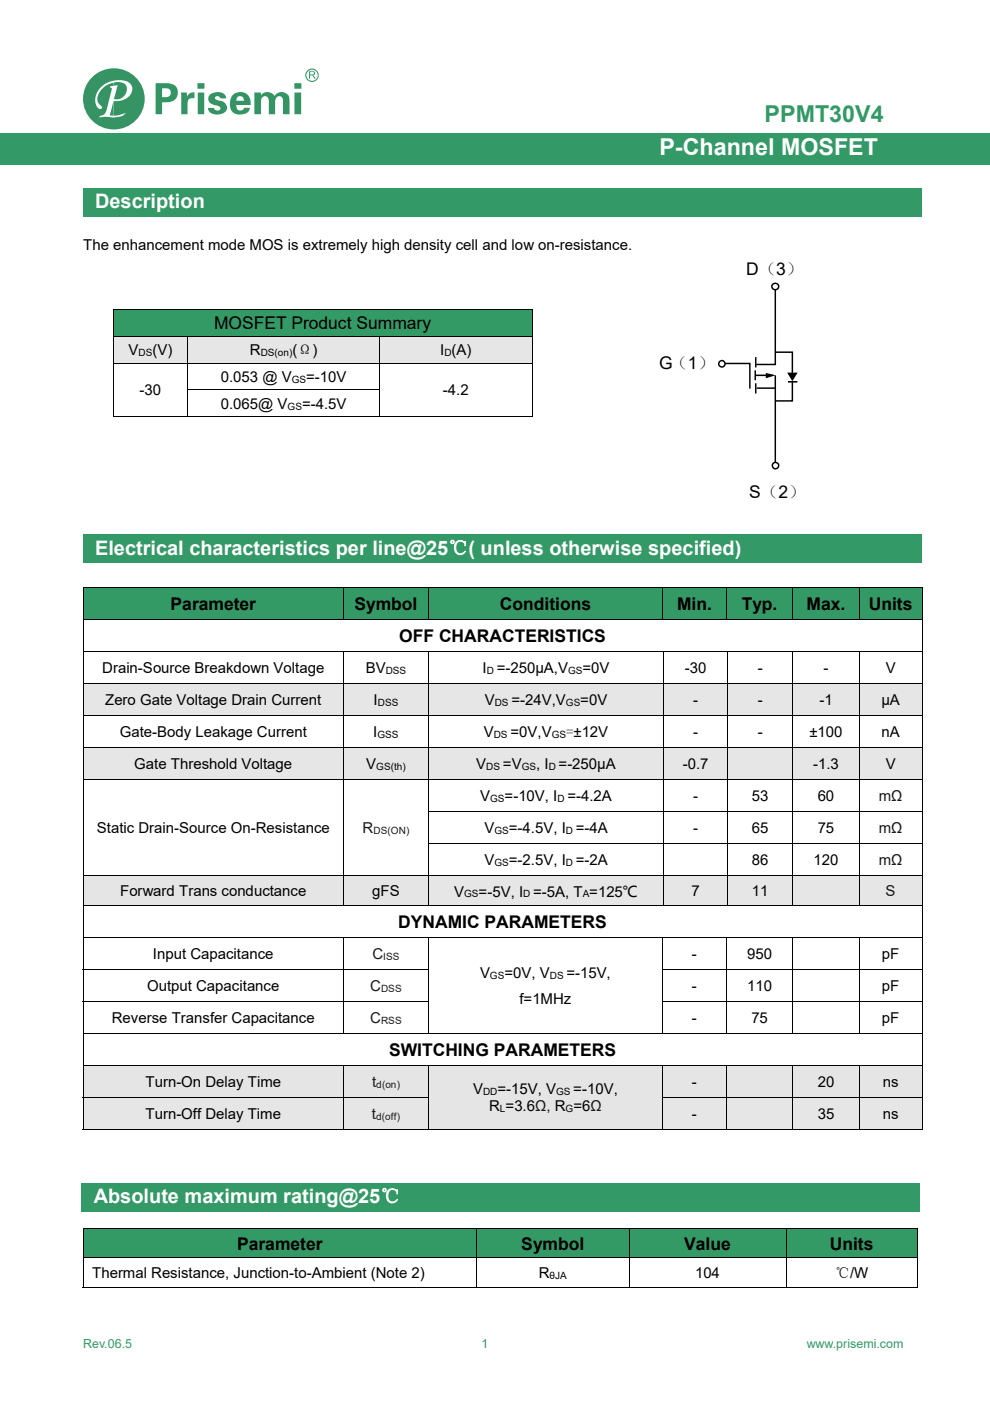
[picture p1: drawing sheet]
<svg xmlns="http://www.w3.org/2000/svg" width="210mm" height="297mm" viewBox="0 0 210 297" stroke-linecap="round" stroke-linejoin="round" font-family="sans-serif">
<path d="M0 28.3h209.9v6.6h-209.9z" fill="#396"/>
<g fill="#369464">
<path d="M24.2 14.5a6.5 6.5 0 0 1 6.5 6.5 6.5 6.5 0 0 1-6.5 6.5v-2.6a3.7 3.7 0 0 0 2.5-.9l-1.8 .5h-.7v-3.1a3.5 3.5 0 0 0 3.8-2.2 1.99 1.99 0 0 0-2.2-2.2l-1.6 .1zM24.2 17.5v.7l.8-.2-.8 3a2.17 2.17 0 0 0 2.2-.7 2.17 2.17 0 0 0 .3-2.3 2.62 2.62 0 0 0-2.5-.5zM19.2 16.7a6.5 6.5 0 0 1 5-2.2v2.6a4.3 4.3 0 0 0-3.8 5.2l.5 .7a.39 .39 0 0 0 .6 .1 .39 .39 0 0 0 0-.6 2 2 0 0 1-.3-3.1 4.4 4.4 0 0 1 3-1.9v.7l-.8 .1-.1 .3h.3l.1 .4-.9 3.6a1.91 1.91 0 0 1-1.6 2l-.1 .3 1.3-.1 1.8 .1v2.5a6.5 6.5 0 0 1-6-3.7 6.5 6.5 0 0 1 1-7zM24.1 21.4l-.8 3.1h.9z"/>
<path d="M50.9 23.4a.78 .78 0 0 0 .9-.5h1.2a1.74 1.74 0 0 1-2.1 1.4zM50.9 19.5a2.32 2.32 0 0 1 2.3 2.8h-2.3v-.9h.8a.8 .8 0 0 0-.8-1zM54 19.6v4.6h1.4v-2.1a1.16 1.16 0 0 1 1.1-1.6l.3 .2a5.4 5.4 0 0 1 .2 2.9v.6h1.4v-2.6a.93 .93 0 0 1 .3-1 .93 .93 0 0 1 1.1 .1 5.9 5.9 0 0 1 .2 2.9v.6h1.4v-2.6a1.74 1.74 0 0 0-1-2 1.74 1.74 0 0 0-2.2 .8 1.75 1.75 0 0 0-2.9-.2v-.6zM62.5 19.6v4.6h1.4v-4.6zM62.4 17.6v1.2h1.5v-1.2zM35.3 17.6v1.1a.93 .93 0 0 1 .9 1 .93 .93 0 0 1-.9 .9v1.1a2.06 2.06 0 0 0 2.4-2 2.06 2.06 0 0 0-2.4-2.1zM49.5 20l.4-.2 1-.3v.9a.81 .81 0 0 0-.8 1h.8v.6v.3h-.8a.93 .93 0 0 0 .8 1.1v.8a1.87 1.87 0 0 1-2.1-2.3 2.53 2.53 0 0 1 .7-1.9zM38.4 19.6v4.6h1.4v-2.2a1.06 1.06 0 0 1 .4-1.1 1.06 1.06 0 0 1 1.1-.1v-1.2a1.49 1.49 0 0 0-1.7 .9v-.9zM42 19.6v4.6h1.3v-4.6zM41.9 17.6v1.2h1.5v-1.2zM44.4 20.2a1.27 1.27 0 0 0 .8 2l.6 .2a.74 .74 0 0 1 .9 .8 .8 .8 0 0 1-1.3-.3h-1.3a1.68 1.68 0 0 0 2 1.4 1.82 1.82 0 0 0 2.1-1.4 1.7 1.7 0 0 0-1.7-1.6l-.9-.3 .1-.4a.63 .63 0 0 1 1 .3h1.3a1.54 1.54 0 0 0-1.9-1.4 2.38 2.38 0 0 0-1.7 .7zM33 17.6v6.6h1.4v-2.5h.9v-1.1h-.9v-1.9h.9v-1.1z"/>
<path d="M66.2 14.5a1.43 1.43 0 0 1 1.4 1.4 1.43 1.43 0 0 1-1.4 1.5v-.2a1.2 1.2 0 0 0 1.1-.9 1.2 1.2 0 0 0-.4-1.3l-.7-.2zM65.3 14.8l.9-.3v.2a1.2 1.2 0 0 0-1.2 1.2 1.2 1.2 0 0 0 1.2 1.2v.2a1.4 1.4 0 0 1-1.4-.9 1.4 1.4 0 0 1 .5-1.6z"/>
<path d="M66.2 15.1a.44 .44 0 0 1 .6 .3 .44 .44 0 0 1-.4 .6l.6 .7h-.3l-.5-.7v-.2a.27 .27 0 0 0 .4-.2 .27 .27 0 0 0-.2-.3h-.2zM65.6 15.1h.6v.2h-.4v.5h.4v.2h-.4v.7h-.2z"/>
</g>
<path d="M153.8 77.1h5.2v5.3M160.2 78.5v2.1M160.3 75.7v2.2M160.3 79.6h2.4M164.5 74.7h3.6v4.4M167.2 79.2h1.7l-.8 1.3zM168.1 80.8v4.2h-3.6" fill="none" stroke="#000" stroke-width=".31"/>
<path d="M162.6 79.3l1.3 .3-1.3 .4z" fill="#000" stroke="#000" stroke-width=".31"/>
<path d="M160.3 79.6h2.4" fill="none" stroke="#009a44" stroke-width=".21"/>
<path d="M167.2 79.2h1.7l-.8 1.3z" fill="#000"/>
<path d="M167.1 80.9h2z" fill="#009a44"/>
<g fill="none" stroke="#000" stroke-width=".31">
<path d="M164.4 61.4v15.9h-4M164.4 79.6v18.4M160.3 81.3v2.1M160.5 82.3h3.9M167.1 80.9h2"/>
<circle cx="153.1" cy="77.1" r=".66"/>
<circle cx="164.5" cy="60.8" r=".71"/>
<circle cx="164.5" cy="98.7" r=".68"/>
</g>
<g fill="#339a65">
<path d="M24.1 65.7h88.7v5.5h-88.7z"/>
<path d="M25.9 65.7h85.1v5.5h-85.1z"/>
</g>
<path d="M23.9 65.6h.2v.1h-.2zM112.8 65.6h.2v.1h-.2z" fill="#000"/>
<path d="M23.9 65.6h89.1M24 65.7v5.5M112.9 65.7v5.5" fill="none" stroke="#000" stroke-width=".21"/>
<g fill="#e6e6e6">
<path d="M24.1 71.4h15.7v5.5h-15.7z"/>
<path d="M25.9 71.4h12.1v5.5h-12.1z"/>
<path d="M40 71.4h40.4v5.5h-40.4z"/>
<path d="M41.8 71.4h36.8v5.5h-36.8z"/>
<path d="M80.6 71.4h32.2v5.5h-32.2z"/>
<path d="M82.4 71.4h28.6v5.5h-28.6z"/>
</g>
<g fill="none" stroke="#000" stroke-width=".21">
<path d="M23.9 71.3h89.1M23.9 77h89.1M24 71.4v5.5M24 77.1v5.5M39.9 71.4v5.5M39.9 77.1v5.5M80.5 71.4v5.5M80.5 77.1v5.5M112.9 71.4v5.5M112.9 77.1v5.5M23.9 88.3h15.9M24 82.8v5.6"/>
<path d="M39.8 82.7h40.8M39.9 82.8v5.6M39.9 88.3h40.5M80.5 82.8v5.6M80.6 88.3h32.2M112.9 82.8v5.6"/>
</g>
<path d="M23.9 82.6h.2v.2h-.2zM112.8 82.6h.2v.2h-.2zM112.8 88.3h.2v.1h-.2z" fill="#000"/>
<g fill="#339a65">
<path d="M17.7 124.7h55.1v6.6h-55.1z"/>
<path d="M19.5 125.2h51.5v5.5h-51.5z"/>
<path d="M73 124.7h17.8v6.6h-17.8z"/>
<path d="M74.8 125.2h14.2v5.5h-14.2z"/>
<path d="M91 124.7h49.4v6.6h-49.4z"/>
<path d="M92.8 125.2h45.8v5.5h-45.8z"/>
<path d="M140.6 124.7h13.4v6.6h-13.4z"/>
<path d="M142.4 125.2h9.8v5.5h-9.8z"/>
<path d="M154.2 124.7h13.9v6.6h-13.9z"/>
<path d="M156 125.2h10.3v5.5h-10.3z"/>
<path d="M168.3 124.7h13.9v6.6h-13.9z"/>
<path d="M170.1 125.2h10.2v5.5h-10.2z"/>
<path d="M182.3 124.7h13.2v6.6h-13.2z"/>
<path d="M184.1 125.2h9.6v5.5h-9.6z"/>
</g>
<path d="M17.5 124.5h.2v.2h-.2zM195.5 124.5h.2v.2h-.2z" fill="#000"/>
<g fill="none" stroke="#000" stroke-width=".21">
<path d="M17.5 124.6h178.2M17.5 131.4h178.2M17.5 138.2h178.2M17.6 124.7v6.6M17.6 131.5v6.6M17.6 138.2v6.6M72.9 124.7v6.6M72.9 138.2v6.6M90.9 124.7v6.6M90.9 138.2v6.6M140.5 124.7v6.6M140.8 138.2v6.6"/>
<path d="M154.1 124.7v6.6M154.3 138.2v6.6M168.2 124.7v6.6M168.2 138.2v6.6M182.3 124.7v6.6M182.3 138.2v6.6M195.6 124.7v6.6M195.6 131.5v6.6M195.6 138.2v6.6"/>
</g>
<g fill="#e6e6e6">
<path d="M17.7 145h55.1v6.6h-55.1z"/>
<path d="M19.5 145.6h51.5v5.5h-51.5z"/>
<path d="M73 145h17.8v6.6h-17.8z"/>
<path d="M74.8 145.6h14.2v5.5h-14.2z"/>
<path d="M91 145h49.7v6.6h-49.7z"/>
<path d="M92.8 145.6h46.1v5.5h-46.1z"/>
<path d="M140.8 145h13.5v6.6h-13.5z"/>
<path d="M142.7 145.6h9.7v5.5h-9.7z"/>
<path d="M154.4 145h13.7v6.6h-13.7z"/>
<path d="M156.3 145.6h10v5.5h-10z"/>
<path d="M168.3 145h13.9v6.6h-13.9z"/>
<path d="M170.1 145.6h10.2v5.5h-10.2z"/>
<path d="M182.3 145h13.2v6.6h-13.2z"/>
<path d="M184.1 145.6h9.6v5.5h-9.6z"/>
</g>
<g fill="none" stroke="#000" stroke-width=".21">
<path d="M17.5 144.9h178.2M17.5 151.7h178.2M17.6 145v6.6M17.6 151.8v6.6M72.9 145v6.6M72.9 151.8v6.6M90.9 145v6.6M90.9 151.8v6.6M140.8 145v6.6M140.8 151.8v6.6M154.3 145v6.6M154.3 151.8v6.6"/>
<path d="M168.2 145v6.6M168.2 151.8v6.6M182.3 145v6.6M182.3 151.8v6.6M195.6 145v6.6M195.6 151.8v6.6"/>
</g>
<g fill="#e6e6e6">
<path d="M17.7 158.6h55.1v6.6h-55.1z"/>
<path d="M19.5 159.1h51.5v5.5h-51.5z"/>
<path d="M73 158.6h17.8v6.6h-17.8z"/>
<path d="M74.8 159.1h14.2v5.5h-14.2z"/>
<path d="M91 158.6h49.7v6.6h-49.7z"/>
<path d="M92.8 159.1h46.1v5.5h-46.1z"/>
<path d="M140.8 158.6h13.5v6.6h-13.5z"/>
<path d="M142.7 159.1h9.7v5.5h-9.7z"/>
<path d="M154.4 158.6h13.7v6.6h-13.7z"/>
<path d="M156.3 159.1h10v5.5h-10z"/>
<path d="M168.3 158.6h13.9v6.6h-13.9z"/>
<path d="M170.1 159.1h10.2v5.5h-10.2z"/>
<path d="M182.3 158.6h13.2v6.6h-13.2z"/>
<path d="M184.1 159.1h9.6v5.5h-9.6z"/>
</g>
<g fill="none" stroke="#000" stroke-width=".21">
<path d="M17.5 158.5h178.2M17.6 158.6v6.6M72.9 158.6v6.6M90.9 158.6v6.6M140.8 158.6v6.6M154.3 158.6v6.6M168.2 158.6v6.6M182.3 158.6v6.6M195.6 158.6v6.6M17.5 165.2h178.2M17.6 165.3v6.6M17.6 172.1v6.6"/>
<path d="M17.6 178.9v6.6M72.9 165.3v6.6M72.9 172.1v6.6M72.9 178.9v6.6M90.8 172h104.9M90.8 178.8h104.9M90.9 165.3v6.6M90.9 172.1v6.6M90.9 178.9v6.6M140.8 165.3v6.6M140.8 172.1v6.6M140.8 178.9v6.6"/>
<path d="M154.3 165.3v6.6M154.3 172.1v6.6M154.3 178.9v6.6M168.2 165.3v6.6M168.2 172.1v6.6M168.2 178.9v6.6M182.3 165.3v6.6M182.3 172.1v6.6M182.3 178.9v6.6M195.6 165.3v6.6M195.6 172.1v6.6M195.6 178.9v6.6"/>
</g>
<path d="M17.5 171.9h.2v.2h-.2zM17.5 178.7h.2v.2h-.2zM72.8 171.9h.2v.2h-.2zM72.8 178.7h.2v.2h-.2z" fill="#000"/>
<g fill="#e5e5e5">
<path d="M17.7 185.7h55.1v6.3h-55.1z"/>
<path d="M19.5 186.1h51.5v5.5h-51.5z"/>
<path d="M73 185.7h17.8v6.3h-17.8z"/>
<path d="M74.8 186.1h14.2v5.5h-14.2z"/>
</g>
<g fill="#e6e6e6">
<path d="M91 185.7h49.7v6.3h-49.7z"/>
<path d="M92.8 186.1h46.1v5.5h-46.1z"/>
<path d="M140.8 185.7h13.5v6.3h-13.5z"/>
<path d="M142.7 186.1h9.7v5.5h-9.7z"/>
<path d="M154.4 185.7h13.7v6.3h-13.7z"/>
<path d="M156.3 186.1h10v5.5h-10z"/>
<path d="M168.3 185.7h13.9v6.3h-13.9z"/>
<path d="M170.1 186.1h10.2v5.5h-10.2z"/>
<path d="M182.3 185.7h13.2v6.3h-13.2z"/>
<path d="M184.1 186.1h9.6v5.5h-9.6z"/>
</g>
<g fill="none" stroke="#000" stroke-width=".21">
<path d="M17.5 185.6h178.2M17.5 192h178.2M17.5 198.8h178.2M17.6 185.7v6.3M17.6 192.1v6.6M17.6 198.9v6.6M72.9 185.7v6.3M72.9 198.9v6.6M90.9 185.7v6.3M90.9 198.9v6.6M140.5 198.9v6.6M140.8 185.7v6.3"/>
<path d="M154.1 198.9v6.6M154.3 185.7v6.3M168.2 185.7v6.3M168.2 198.9v6.6M182.3 185.7v6.3M182.3 198.9v6.6M195.6 185.7v6.3M195.6 192.1v6.6M195.6 198.9v6.6M17.5 205.6h73.5M17.5 212.4h73.5M17.5 219.1h178.2"/>
<path d="M17.6 205.7v6.6M17.6 212.4v6.7M17.6 219.2v6.6M72.9 205.7v6.6M72.9 212.4v6.7M90.9 205.7v6.6M90.9 212.4v6.7M140.4 205.6h55.3M140.4 212.4h55.3M140.5 205.7v6.6M140.5 212.4v6.7M154.1 205.7v6.6"/>
<path d="M154.1 212.4v6.7M168.2 205.7v6.6M168.2 212.4v6.7M182.3 205.7v6.6M182.3 212.4v6.7M195.6 205.7v6.6M195.6 212.4v6.7M195.6 219.2v6.6"/>
</g>
<g fill="#e5e5e5">
<path d="M17.7 226h55.1v6.6h-55.1z"/>
<path d="M19.5 226.5h51.5v5.6h-51.5z"/>
<path d="M73 226h17.8v6.6h-17.8z"/>
<path d="M74.8 226.5h14.2v5.6h-14.2z"/>
<path d="M91 226h49.4v13.4h-49.4z"/>
<path d="M92.8 229h45.8v3.7h-45.8z"/>
<path d="M92.8 232.7h45.8v3.6h-45.8z"/>
<path d="M140.6 226h13.4v6.6h-13.4z"/>
<path d="M142.4 226.5h9.8v5.6h-9.8z"/>
<path d="M154.2 226h13.9v6.6h-13.9z"/>
<path d="M156 226.5h10.3v5.6h-10.3z"/>
<path d="M168.3 226h13.9v6.6h-13.9z"/>
<path d="M170.1 226.5h10.2v5.6h-10.2z"/>
<path d="M182.3 226h13.2v6.6h-13.2z"/>
<path d="M184.1 226.5h9.6v5.6h-9.6z"/>
</g>
<path d="M17.5 225.9h178.2M17.6 226v6.6M72.9 226v6.6M90.9 226v6.6M140.5 226v6.6M154.1 226v6.6M168.2 226v6.6M182.3 226v6.6M195.6 226v6.6" fill="none" stroke="#000" stroke-width=".21"/>
<g fill="#e6e6e6">
<path d="M17.7 232.8h55.1v6.6h-55.1z"/>
<path d="M19.5 233.3h51.5v5.5h-51.5z"/>
<path d="M73 232.8h17.8v6.6h-17.8z"/>
<path d="M74.8 233.3h14.2v5.5h-14.2z"/>
<path d="M140.6 232.8h13.4v6.6h-13.4z"/>
<path d="M142.4 233.3h9.8v5.5h-9.8z"/>
<path d="M154.2 232.8h13.9v6.6h-13.9z"/>
<path d="M156 233.3h10.3v5.5h-10.3z"/>
<path d="M168.3 232.8h13.9v6.6h-13.9z"/>
<path d="M170.1 233.3h10.2v5.5h-10.2z"/>
<path d="M182.3 232.8h13.2v6.6h-13.2z"/>
<path d="M184.1 233.3h9.6v5.5h-9.6z"/>
</g>
<g fill="none" stroke="#000" stroke-width=".21">
<path d="M17.5 232.7h73.5M17.5 239.5h55.3M17.6 232.8v6.7M72.9 232.8v6.7M73 239.5h17.8M90.9 232.8v6.7M91 239.5h49.4M140.4 232.7h55.3M140.5 232.8v6.7M140.6 239.5h13.4M154.1 232.8v6.7M154.2 239.5h13.9"/>
<path d="M168.2 232.8v6.7M168.3 239.5h13.9M182.3 232.8v6.7M182.4 239.5h13.1M195.6 232.8v6.7"/>
</g>
<path d="M195.5 239.4h.2v.1h-.2z" fill="#000"/>
<g fill="#339a65">
<path d="M17.7 260.6h83.3v6h-83.3z"/>
<path d="M19.5 260.9h79.7v5.5h-79.7z"/>
<path d="M101.2 260.6h32.1v6h-32.1z"/>
<path d="M103 260.9h28.5v5.5h-28.5z"/>
<path d="M133.5 260.6h33.2v6h-33.2z"/>
<path d="M135.3 260.9h29.5v5.5h-29.5z"/>
<path d="M166.9 260.6h27.6v6h-27.6z"/>
<path d="M168.7 260.9h24v5.5h-24z"/>
</g>
<path d="M17.5 260.4h.2v.2h-.2zM194.5 260.4h.1v.2h-.1zM194.5 272.8h.1v.2h-.1z" fill="#000"/>
<g fill="none" stroke="#000" stroke-width=".21">
<path d="M17.5 260.5h177.1M17.5 266.7h177.1M17.5 272.9h83.5M17.6 260.6v6M17.6 266.8v6.2M101.1 260.6v6M101.1 266.8v6.2M101.2 272.9h32.1M133.4 260.6v6M133.4 266.8v6.2M133.5 272.9h33.2M166.8 260.6v6"/>
<path d="M166.8 266.8v6.2M166.9 272.9h27.6M194.6 260.6v6M194.6 266.8v6.2"/>
</g>
<g fill="#396">
<path d="M17.6 39.9h177.8v6h-177.8z"/>
<path d="M17.6 113.3h177.8v6h-177.8z"/>
<path d="M17.3 250.8h177.8v6h-177.8z"/>
</g>
<text font-size="4.9" fill="#339a65" x="162.2" y="25.8">PPMT30V4</text>
<text font-size="4.9" fill="#fff" x="139.9" y="32.9">P-Channel MOSFET</text>
<g font-size="4.2" fill="#fff">
<text x="20.2" y="44.2">Description</text>
<text x="20.2" y="117.6">Electrical characteristics per line@25℃( unless otherwise specified)</text>
<text x="19.9" y="255.1">Absolute maximum rating@25℃</text>
</g>
<g font-size="3.7">
<text x="158.3" y="58.3">D（3）</text>
<text x="45.4" y="69.8">MOSFET Product Summary</text>
<text x="139.8" y="78.2">G（1）</text>
<text x="158.9" y="105.5">S（2）</text>
<text x="36.2" y="129.3">Parameter</text>
<text x="75.2" y="129.3">Symbol</text>
<text x="106" y="129.3">Conditions</text>
<text x="143.6" y="129.3">Min.</text>
<text x="157.3" y="129.3">Typ.</text>
<text x="171.1" y="129.3">Max.</text>
<text x="184.3" y="129.3">Units</text>
<text x="84.7" y="136.1">OFF CHARACTERISTICS</text>
<text x="84.5" y="196.8">DYNAMIC PARAMETERS</text>
<text x="82.5" y="223.9">SWITCHING PARAMETERS</text>
<text x="50.3" y="265">Parameter</text>
<text x="110.6" y="265">Symbol</text>
<text x="145.1" y="265">Value</text>
<text x="176" y="265">Units</text>
</g>
<g font-size="3.2">
<text x="17.6" y="53">The enhancement mode MOS is extremely high density cell and low on-resistance.</text>
<text x="27.3" y="75.3">V</text>
<text x="32.3" y="75.3">(V)</text>
<text x="53" y="75.3">R</text>
<text x="62" y="75.3">(Ω)</text>
<text x="93.4" y="75.3">I (A)</text>
<text x="29.6" y="83.8">-30</text>
<text x="46.8" y="81">0.053 @ V</text>
<text x="64.9" y="81">=-10V</text>
<text x="94" y="83.8">-4.2</text>
<text x="46.8" y="86.7">0.065@ V</text>
<text x="64.1" y="86.7">=-4.5V</text>
<text x="21.7" y="142.7">Drain-Source Breakdown Voltage</text>
<text x="77.6" y="142.7">BV</text>
<text x="102.3" y="142.7">I =-250μA,V</text>
<text x="123.5" y="142.7">=0V</text>
<text x="145.3" y="142.7">-30</text>
<text x="160.7" y="142.7">-</text>
<text x="174.7" y="142.7">-</text>
<text x="187.9" y="142.7">V</text>
<text x="22.3" y="149.5">Zero Gate Voltage Drain Current</text>
<text x="79.2" y="149.5">I</text>
<text x="102.8" y="149.5">V</text>
<text x="108.5" y="149.5">=-24V,V</text>
<text x="123.1" y="149.5">=0V</text>
<text x="147" y="149.5">-</text>
<text x="160.7" y="149.5">-</text>
<text x="173.8" y="149.5">-1</text>
<text x="186.9" y="149.5">μA</text>
<text x="25.4" y="156.3">Gate-Body Leakage Current</text>
<text x="79.2" y="156.3">I</text>
<text x="102.6" y="156.2">V</text>
<text x="108.3" y="156.2">=0V,V</text>
<text x="120.1" y="156.2">=±12V</text>
<text x="147" y="156.3">-</text>
<text x="160.7" y="156.3">-</text>
<text x="171.7" y="156.3">±100</text>
<text x="187" y="156.3">nA</text>
<text x="28.5" y="163">Gate Threshold Voltage</text>
<text x="77.7" y="163">V</text>
<text x="101" y="163">V</text>
<text x="106.7" y="163">=V</text>
<text x="113.7" y="163">, I =-250μA</text>
<text x="144.8" y="163">-0.7</text>
<text x="172.5" y="163">-1.3</text>
<text x="187.9" y="163">V</text>
<text x="101.8" y="169.8">V</text>
<text x="107" y="169.8">=-10V, I =-4.2A</text>
<text x="147" y="169.8">-</text>
<text x="159.5" y="169.8">53</text>
<text x="173.4" y="169.8">60</text>
<text x="20.6" y="176.6">Static Drain-Source On-Resistance</text>
<text x="102.7" y="176.6">V</text>
<text x="107.9" y="176.6">=-4.5V, I =-4A</text>
<text x="147" y="176.6">-</text>
<text x="159.5" y="176.6">65</text>
<text x="173.4" y="176.6">75</text>
<text x="102.7" y="183.3">V</text>
<text x="107.9" y="183.3">=-2.5V, I =-2A</text>
<text x="159.5" y="183.3">86</text>
<text x="172.5" y="183.3">120</text>
<text x="25.5" y="190">Forward Trans conductance</text>
<text x="79" y="190">gFS</text>
<text x="96.3" y="190.1">V</text>
<text x="101.5" y="190.1">=-5V, I =-5A, T =125℃</text>
<text x="146.7" y="190">7</text>
<text x="159.5" y="190">11</text>
<text x="32.4" y="203.4">Input Capacitance</text>
<text x="146.8" y="203.4">-</text>
<text x="158.5" y="203.4">950</text>
<text x="187" y="203.4">pF</text>
<text x="101.8" y="207.4">V</text>
<text x="107" y="207.4">=0V, V</text>
<text x="120.1" y="207.4">=-15V,</text>
<text x="31.2" y="210.1">Output Capacitance</text>
<text x="110.2" y="212.9">f=1MHz</text>
<text x="146.8" y="210.1">-</text>
<text x="158.5" y="210.1">110</text>
<text x="187.1" y="210.1">pF</text>
<text x="23.7" y="216.9">Reverse Transfer Capacitance</text>
<text x="146.8" y="216.9">-</text>
<text x="159.4" y="216.9">75</text>
<text x="187.1" y="216.9">pF</text>
<text x="30.9" y="230.5">Turn-On Delay Time</text>
<text x="100.3" y="232">V</text>
<text x="105.5" y="232">=-15V, V</text>
<text x="121.6" y="232">=-10V,</text>
<text x="146.8" y="230.5">-</text>
<text x="173.4" y="230.5">20</text>
<text x="187.2" y="230.5">ns</text>
<text x="30.9" y="237.2">Turn-Off Delay Time</text>
<text x="103.8" y="235.6">R =3.6Ω, R =6Ω</text>
<text x="146.8" y="237.2">-</text>
<text x="173.4" y="237.2">35</text>
<text x="187.2" y="237.2">ns</text>
<text x="19.5" y="271">Thermal Resistance, Junction-to-Ambient (Note 2)</text>
<text x="114.3" y="271">R</text>
<text x="147.4" y="271">104</text>
<text x="177.1" y="270.9">℃/W</text>
</g>
<g font-size="3.2" fill="#1e1914">
<text x="186.4" y="169.8">mΩ</text>
<text x="76.9" y="176.6">R</text>
<text x="186.4" y="176.6">mΩ</text>
<text x="186.4" y="183.3">mΩ</text>
<text x="187.8" y="190">S</text>
<text x="79" y="203.4">C</text>
<text x="78.5" y="210.1">C</text>
<text x="78.5" y="216.9">C</text>
<text x="78.9" y="230.5">t</text>
<text x="78.9" y="237.2">t</text>
</g>
<g font-size="2.6" fill="#339a65">
<text x="17.6" y="285.9">Rev.06.5</text>
<text x="102.1" y="285.9">1</text>
<text x="171.1" y="285.9">www.prisemi.com</text>
</g>
<g font-size="2.1">
<text x="29.4" y="75.5">DS</text>
<text x="55.3" y="75.5">DS(on)</text>
<text x="94.3" y="75.5">D</text>
<text x="61.9" y="81.2">GS</text>
<text x="61" y="86.8">GS</text>
<text x="81.8" y="142.9">DSS</text>
<text x="103.2" y="142.9">D</text>
<text x="120.5" y="142.9">GS</text>
<text x="80.1" y="149.6">DSS</text>
<text x="104.9" y="149.6">DS</text>
<text x="120" y="149.6">GS</text>
<text x="80.1" y="156.4">GSS</text>
<text x="104.7" y="156.4">DS</text>
<text x="117" y="156.4">GS</text>
<text x="79.8" y="163.2">GS(th)</text>
<text x="103.1" y="163.2">DS</text>
<text x="110.7" y="163.2">GS</text>
<text x="116.4" y="163.2">D</text>
<text x="103.9" y="170">GS</text>
<text x="118.2" y="170">D</text>
<text x="104.9" y="176.7">GS</text>
<text x="120" y="176.7">D</text>
<text x="104.9" y="183.5">GS</text>
<text x="120" y="183.5">D</text>
<text x="98.4" y="190.2">GS</text>
<text x="111" y="190.2">D</text>
<text x="123.6" y="190.2">A</text>
<text x="103.9" y="207.6">GS</text>
<text x="116.6" y="207.6">DS</text>
<text x="102.4" y="232.2">DD</text>
<text x="117.9" y="232.2">GS</text>
<text x="106" y="235.8">L</text>
<text x="120" y="235.8">G</text>
<text x="116.6" y="271.1">θJA</text>
</g>
<g font-size="2.1" fill="#1e1914">
<text x="79.2" y="176.7">DS(ON)</text>
<text x="81.3" y="203.5">ISS</text>
<text x="80.8" y="210.3">DSS</text>
<text x="80.8" y="217.1">RSS</text>
<text x="79.8" y="230.6">d(on)</text>
<text x="79.8" y="237.4">d(off)</text>
</g>
</svg>
